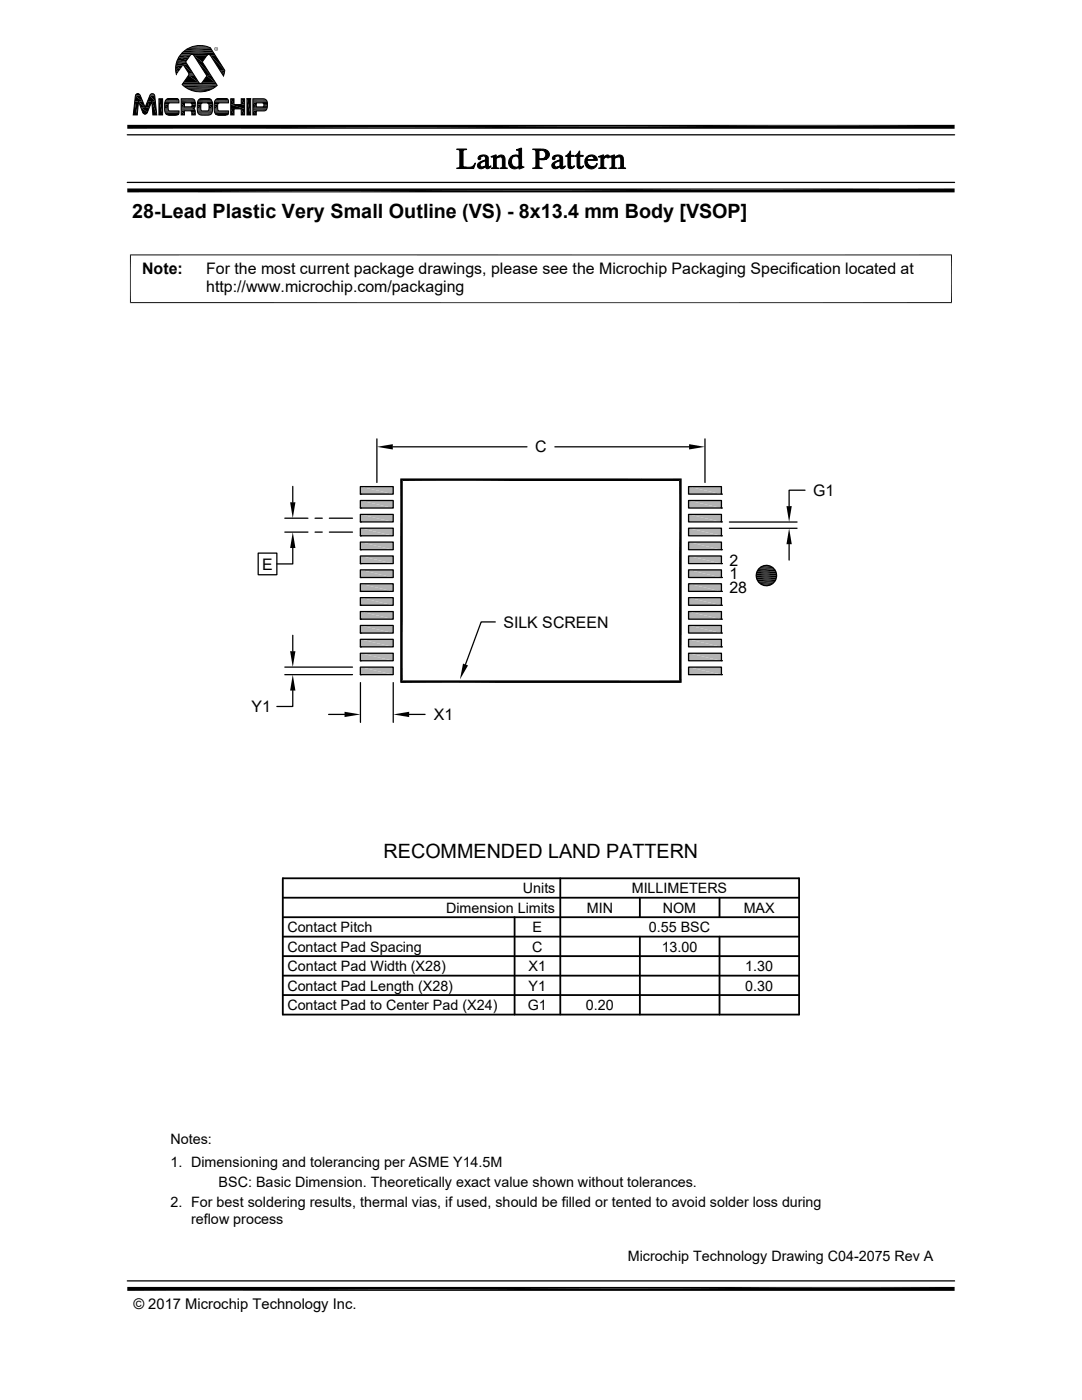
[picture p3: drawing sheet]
<svg xmlns="http://www.w3.org/2000/svg" width="216mm" height="279mm" viewBox="0 0 216 279" stroke-linecap="round" stroke-linejoin="round" font-family="sans-serif">
<g fill="#b3b3b3">
<path d="M137.4 97.1l6.6 1.5h-6.6z"/>
<path d="M137.4 97.1h6.6v1.5z"/>
<path d="M71.9 97.1l6.6 1.5h-6.6z"/>
<path d="M71.9 97.1h6.6v1.5z"/>
<path d="M137.4 99.9l6.6 1.5h-6.6z"/>
<path d="M137.4 99.9h6.6v1.5z"/>
<path d="M71.9 99.9l6.6 1.5h-6.6z"/>
<path d="M71.9 99.9h6.6v1.5z"/>
<path d="M137.4 102.7l6.6 1.5h-6.6z"/>
<path d="M137.4 102.7h6.6v1.5z"/>
<path d="M71.9 102.7l6.6 1.5h-6.6z"/>
<path d="M71.9 102.7h6.6v1.5z"/>
<path d="M137.4 105.4l6.6 1.5h-6.6z"/>
<path d="M137.4 105.4h6.6v1.5z"/>
<path d="M71.9 105.4l6.6 1.5h-6.6z"/>
<path d="M71.9 105.4h6.6v1.5z"/>
<path d="M137.4 108.2l6.6 1.5h-6.6z"/>
<path d="M137.4 108.2h6.6v1.5z"/>
<path d="M71.9 108.2l6.6 1.5h-6.6z"/>
<path d="M71.9 108.2h6.6v1.5z"/>
<path d="M137.4 111l6.6 1.5h-6.6z"/>
<path d="M137.4 111h6.6v1.5z"/>
<path d="M71.9 111l6.6 1.5h-6.6z"/>
<path d="M71.9 111h6.6v1.5z"/>
<path d="M137.4 113.7l6.6 1.6h-6.6z"/>
<path d="M137.4 113.7h6.6v1.6z"/>
<path d="M71.9 113.7l6.6 1.6h-6.6z"/>
<path d="M71.9 113.7h6.6v1.6z"/>
<path d="M137.4 116.5l6.6 1.5h-6.6z"/>
<path d="M137.4 116.5h6.6v1.5z"/>
<path d="M71.9 116.5l6.6 1.5h-6.6z"/>
<path d="M71.9 116.5h6.6v1.5z"/>
<path d="M137.4 119.3l6.6 1.5h-6.6z"/>
<path d="M137.4 119.3h6.6v1.5z"/>
<path d="M71.9 119.3l6.6 1.5h-6.6z"/>
<path d="M71.9 119.3h6.6v1.5z"/>
<path d="M137.4 122l6.6 1.6h-6.6z"/>
<path d="M137.4 122h6.6v1.6z"/>
<path d="M71.9 122l6.6 1.6h-6.6z"/>
<path d="M71.9 122h6.6v1.6z"/>
<path d="M137.4 124.8l6.6 1.5h-6.6z"/>
<path d="M137.4 124.8h6.6v1.5z"/>
<path d="M71.9 124.8l6.6 1.5h-6.6z"/>
<path d="M71.9 124.8h6.6v1.5z"/>
<path d="M137.4 127.6l6.6 1.5h-6.6z"/>
<path d="M137.4 127.6h6.6v1.5z"/>
<path d="M71.9 127.6l6.6 1.5h-6.6z"/>
<path d="M71.9 127.6h6.6v1.5z"/>
<path d="M137.4 130.4l6.6 1.5h-6.6z"/>
<path d="M137.4 130.4h6.6v1.5z"/>
<path d="M71.9 130.4l6.6 1.5h-6.6z"/>
<path d="M71.9 130.4h6.6v1.5z"/>
<path d="M137.4 133.1l6.6 1.5h-6.6z"/>
<path d="M137.4 133.1h6.6v1.5z"/>
<path d="M71.9 133.1l6.6 1.5h-6.6z"/>
<path d="M71.9 133.1h6.6v1.5z"/>
</g>
<g fill="none" stroke="#000" stroke-width=".25">
<path d="M25.4 36.4h165.1M25.4 26.9h165.1M58.4 97.1v3.1M71.9 99.9h6.6v1.5h-6.6zM71.9 97.1h6.6v1.5h-6.6zM71.9 98.6h.1M75.2 87.6v8.7M78.4 89.2h26.8M80.1 95.7h55.7v40.3h-55.7zM110.7 89.2h26.8M137.4 97.1h6.6v1.5h-6.6zM137.4 99.9h6.6v1.5h-6.6z"/>
<path d="M140.7 87.6v8.7M144 98.6h.1M160.6 97.8h-3.1v3.2M51.5 110.4h3.7v4.3h-3.7zM56.8 103.4h4.6M56.8 106.2h4.6M58.4 109.4v3.1h-3.2M62.9 103.4h1.4M62.9 106.2h1.4M65.7 103.4h4.6M65.7 106.2h4.6M71.9 101.4h.1"/>
<path d="M71.9 102.7h6.6v1.5h-6.6zM71.9 104.2h.1M71.9 105.4h6.6v1.5h-6.6zM71.9 106.9h.1M71.9 108.2h6.6v1.5h-6.6zM71.9 109.7h.1M71.9 111h6.6v1.5h-6.6zM71.9 112.5h.1M71.9 113.7h6.6v1.6h-6.6zM71.9 115.3h.1M71.9 116.5h6.6v1.5h-6.6zM71.9 118h.1"/>
<path d="M71.9 119.3h6.6v1.5h-6.6zM137.4 102.7h6.6v1.5h-6.6zM137.4 105.4h6.6v1.5h-6.6zM137.4 108.2h6.6v1.5h-6.6zM137.4 111h6.6v1.5h-6.6zM137.4 113.7h6.6v1.6h-6.6zM137.4 116.5h6.6v1.5h-6.6zM137.4 119.3h6.6v1.5h-6.6zM144 101.4h.1M144 104.2h.1M144 106.9h.1M144 109.7h.1"/>
<path d="M144 112.5h.1M144 115.3h.1M144 118h.1M145.5 105.4h13.5M145.5 104.2h13.5M151.5 113.3h2.9M157.5 108.6v3.2M56.8 134.6h13.5M56.8 133.1h13.5M58.4 137.8v3.2h-3.2M58.4 126.8v3.2M71.9 120.8h.1"/>
<path d="M71.9 122h6.6v1.6h-6.6zM71.9 123.6h.1M71.9 124.8h6.6v1.5h-6.6zM71.9 126.3h.1M71.9 127.6h6.6v1.5h-6.6zM71.9 129.1h.1M71.9 130.4h6.6v1.5h-6.6zM71.9 131.9h.1M71.9 133.1h6.6v1.5h-6.6zM71.9 134.6h.1M71.9 136.2v8M78.5 136.2v8"/>
<path d="M98.8 124.1h-2.8l-3.1 8.5M137.4 122h6.6v1.6h-6.6zM137.4 124.8h6.6v1.5h-6.6zM137.4 127.6h6.6v1.5h-6.6zM137.4 130.4h6.6v1.5h-6.6zM137.4 133.1h6.6v1.5h-6.6zM144 120.8h.1M144 123.6h.1M144 126.3h.1M144 129.1h.1M144 131.9h.1M144 134.6h.1"/>
<path d="M65.6 142.6h3.1M81.6 142.6h3.2M25.4 255.6h165.1"/>
<circle cx="152.9" cy="114.9" r="2.03"/>
</g>
<g fill="#000" stroke="#000" stroke-width=".2">
<path d="M98 31.2l.3 .1zM103.1 29.9h.2zM119.4 31.2l.3 .1zM121.6 31.2l.3 .1z"/>
<path d="M91.1 29.7h2l-.5 .2-.2 .5v2.8l.2 .2h.4h-1.3l.1-3.1a.43 .43 0 0 0-.7-.5z" fill-rule="evenodd"/>
<path d="M91.1 33.5l3-.2 .8-.7-.4 1h-3.4z" fill-rule="evenodd"/>
<path d="M95.5 31.3l.3-.2h.6h-.2a.42 .42 0 0 0-.3 .6l-.2 .2a.32 .32 0 0 1-.3-.2 .32 .32 0 0 1 .1-.4z" fill-rule="evenodd"/>
<path d="M95.5 32.5l.8-.4h.6a1.12 1.12 0 0 0-1.1 .9l.4 .3 .6 .1a.78 .78 0 0 1-1 .3 .78 .78 0 0 1-.5-1z" fill-rule="evenodd"/>
<path d="M95.8 31.1l.2-.1a1.19 1.19 0 0 1 1.4 .5l.1 1.7 .3 .2a.49 .49 0 0 1-.4 .3 .49 .49 0 0 1-.5-.3v-.1l-.2-.1 .2-.1v-1l-.4-.1 .4-.2a.51 .51 0 0 0-.5-.7z" fill-rule="evenodd"/>
<path d="M96.3 33.4l.6-.1z" fill-rule="evenodd"/>
<path d="M97.6 33.3l.3-.2-.1 .3z" fill-rule="evenodd"/>
<path d="M98 31.2l1-.3v.6h-.5z" fill-rule="evenodd"/>
<path d="M98.5 31.5l1.3-.2-.8 .3v1.4a.39 .39 0 0 0 .1 .4 .39 .39 0 0 0 .4 .1v.1h-1.5l.5-.3z" fill-rule="evenodd"/>
<path d="M99.3 31.3a.84 .84 0 0 1 .9-.4 .84 .84 0 0 1 .6 .8v1.6l.4 .3h-1.4l.3-.1 .1-.3v-1.6l-.4-.3z" fill-rule="evenodd"/>
<path d="M101.8 31.4l.5-.3h.6a1.19 1.19 0 0 0-.8 1.2 1.19 1.19 0 0 0 .9 1.1h-1.1a1.4 1.4 0 0 1-.1-2z" fill-rule="evenodd"/>
<path d="M102.3 31.1l.7-.2 .5 .3z" fill-rule="evenodd"/>
<path d="M103.1 29.9l1-.3v3.4l.2 .3h-.8a1.18 1.18 0 0 1-1.6 .1h1.1l.5-.3v-1.4l-.3-.5h.3v-1.1z" fill-rule="evenodd"/>
<path d="M103.5 33.3l1.1 .1-1.1 .3z" fill-rule="evenodd"/>
<path d="M106.8 30h1.2h-.5v1.6l1.6 .1-1.6 .1 .1 1.4a.47 .47 0 0 0 .6 .3v.1h-1.9l.6-.2v-.3z" fill-rule="evenodd"/>
<path d="M106.3 29.7l1.8 .1a1.12 1.12 0 0 1 1.3 .5 1.12 1.12 0 0 1-.3 1.4h-1a.86 .86 0 0 0 .8-.7 .86 .86 0 0 0-.5-1h-1.6z" fill-rule="evenodd"/>
<path d="M107.5 31.8h1.4z" fill-rule="evenodd"/>
<path d="M110.4 31.2l.2-.1h.6a.42 .42 0 0 0-.5 .6 .33 .33 0 0 1-.5 0 .33 .33 0 0 1 .2-.5z" fill-rule="evenodd"/>
<path d="M110.4 32.5l.9-.5 .4 .1a1.08 1.08 0 0 0-1 .9l.3 .3 .6 .1a.79 .79 0 0 1-1 .2 .79 .79 0 0 1-.4-.9z" fill-rule="evenodd"/>
<path d="M110.6 31.1l.5-.2a.87 .87 0 0 1 1.2 .7v1.6l.4 .2a.48 .48 0 0 1-.5 .3 .48 .48 0 0 1-.5-.4l-.2-.1 .2-.1v-1l-.4-.1 .4-.2a.51 .51 0 0 0-.5-.7z" fill-rule="evenodd"/>
<path d="M111.1 33.4l.6-.1z" fill-rule="evenodd"/>
<path d="M112.4 33.3l.4-.2-.1 .3z" fill-rule="evenodd"/>
<path d="M113.7 30.1h.2v.9h.6v.2h-.6v1.9l.3 .2-.8 .1-.1-2.2-.4-.1 .5-.4z" fill-rule="evenodd"/>
<path d="M113.4 33.4l.9-.1 .3-.2v.1a.68 .68 0 0 1-1.2 .2z" fill-rule="evenodd"/>
<path d="M115.6 30.1l.1 .9h.7v.2h-.7v1.7l.1 .4h.2l-.8 .1-.1-2.2-.4-.1 .5-.4z" fill-rule="evenodd"/>
<path d="M115.2 33.4l.9-.1 .2-.2h.2l-.1 .1a.68 .68 0 0 1-1.2 .2z" fill-rule="evenodd"/>
<path d="M117.1 31.3l.3-.2h.5a.72 .72 0 0 0-.7 .7l-.4 .1z" fill-rule="evenodd"/>
<path d="M117.4 31.1a1.17 1.17 0 0 1 1.8 .9h-2a1.1 1.1 0 0 0 1 1.2l-1.2 .1-.3-.7 .1-.7 1.7-.1v-.1a.61 .61 0 0 0-.6-.6z" fill-rule="evenodd"/>
<path d="M117 33.3l1.2-.1a.92 .92 0 0 0 .9-.6 1.18 1.18 0 0 1-.8 1.1 1.18 1.18 0 0 1-1.3-.4z" fill-rule="evenodd"/>
<path d="M119.4 31.2l1.1-.3v.6h.1l-.1 .2v1.6l.5 .3h-1.5l.4-.3v-1.8z" fill-rule="evenodd"/>
<path d="M120.6 31.3h.3l-.4 .2z" fill-rule="evenodd"/>
<path d="M120.6 31.3a.5 .5 0 0 1 .6-.4 .5 .5 0 0 1 .4 .5l-.3 .1z" fill-rule="evenodd"/>
<path d="M121.6 31.2l1-.3v.6h-.5z" fill-rule="evenodd"/>
<path d="M122.1 31.5l1.3-.2-.8 .3 .1 1.7 .4 .3h-1.4l.4-.3z" fill-rule="evenodd"/>
<path d="M122.9 31.3a.84 .84 0 0 1 .9-.4 .84 .84 0 0 1 .6 .9v1.5l.4 .3h-1.4l.3-.1 .2-.3-.1-1.6-.4-.3z" fill-rule="evenodd"/>
</g>
<g fill="#000">
<path d="M27 19.2l1.5 1.1h-1.6zM27 19.2h1l.5 1.1zM27 19h1zM27 19l1 .2h-1zM27 19h1v.2zM27.1 18.9l.9 .1h-1zM27.1 18.9h.8l.1 .1zM27.1 18.9h.8zM27.1 18.9l.2-.2 .6 .2zM27.3 18.7l.6 .2zM27.3 18.7h.4zM27.3 18.7h.3z"/>
<path d="M29.9 19.1l1.1 1.1h-1.6zM29.9 19.1h1l.1 1.1zM29.9 19l1 .1zM29.9 19h.9zM30 18.9l.8 .1h-.9zM30 18.9h.8v.1zM30 18.9h.8zM30 18.8l.8 .1zM30 18.8l.2-.1 .5 .1zM30.2 18.7l.5 .1zM30.2 18.7h.4zM30.2 18.7h.3z"/>
<path d="M31.7 19.7l.7 3.2h-.7zM31.7 19.7h.7v3.2zM33.5 19.7h1.9zM33.5 19.7h1.8zM33.6 19.7h1.7zM35 13.7l.6 .6h-.5zM35 13.7h1l-.4 .6zM35.1 13.1l.9 .6h-1zM35.1 13.1h1.4l-.5 .6zM35.1 14.3l.1 .6zM35.1 14.3h.5l-.4 .6zM35.1 13l1.4 .1h-1.4z"/>
<path d="M35.1 13h1.5l-.1 .1zM35.3 12.3l1.9 .3h-2zM35.3 12.3h1.7l.2 .3zM35.4 12l1.6 .3h-1.7zM35.4 12h1.9l-.3 .3zM35.6 11.5l1.7 .5h-1.9zM35.6 11.5h2.1l-.4 .5zM36.6 13l1.9 1.6h-.9zM36.6 13h.8l1.1 1.6zM37.6 15l2.1 1.5h-3.1zM37.6 15h1.2l.9 1.5zM37.6 14.6l1 .1h-.9z"/>
<path d="M37.6 14.6h.9l.1 .1zM37.7 14.9l1.1 .1h-1.2zM37.7 14.9h1l.1 .1zM37.7 14.7l1 .2h-1zM37.7 14.7h.9l.1 .2zM38.7 11l1.7 1.4h-.9zM38.7 11h2.6l-.9 1.4zM38.7 18.2l1.9 .1zM39.2 9.1l1.9 .1zM39.3 18.3h1.3zM39.2 9.1h1.5zM39.3 9.1h1.4z"/>
<path d="M39.5 12.4l2.6 2.7h-.8zM39.5 12.4h.9l1.7 2.7zM39.9 19.7h1.9zM40 19.7h1.8zM39.3 9.1h1zM40.1 19.7h1.7zM41.3 15.1l1.7 1.4h-2.7zM41.3 15.1h.8l.9 1.4zM41.6 10.9h1.2zM41.7 10.9h1.2zM41.9 10.9l1 .1zM42 11l2.9 3h-1z"/>
<path d="M42 11h.9l2 3zM42.8 9.8v.1zM42.8 9.6v.2zM42.8 9.9l.1 .1zM42.9 9.5l-.1 .1zM42.9 9.7l-.1 .1zM42.9 9.9v.1zM42.9 10l.1 .1zM42.8 9.6h.1zM42.9 9.5h.1zM43 10.1l.1 .1zM43 9.4l.1 .1z"/>
<path d="M43.1 10.1h.2zM43.1 9.4l.2 .1zM43.3 10.1l.1-.1zM43.3 9.4v.2zM43.4 9.9l-.1 .1zM43.4 19.7h1.9zM43.3 9.6l.1 .1zM43.3 10l.2-.1zM43.4 9.8v.1zM43.4 9.7v.1zM43.4 19.7h1.8zM43.5 19.7h1.7z"/>
<path d="M43.4 9.5l.1 .1zM43.4 9.9l.1-.1zM43.5 9.6l-.1 .2zM43.9 14l.9 .6h-.6zM43.9 14h1l-.1 .6zM44.2 14.6l.4 .5zM44.2 14.6h.6l-.2 .5zM46 19.7l.7 1.2h-.7zM46 19.7h.7v1.2zM48.1 19.7l.7 1.2h-.7zM48.1 19.7h.7v1.2zM49.3 19.7l.7 3.2h-.7z"/>
<path d="M49.3 19.7h.7v3.2zM26.9 20.3h.7zM26.9 20.3l.5 2.6h-.8zM26.9 20.3h.7l-.2 2.6zM27.6 20.3h.9zM27.6 20.3l1.4 1.1h-.9zM27.6 20.3h.9l.5 1.1zM28.1 21.4l1.3 1h-.9zM28.1 21.4h1.7l-.4 1zM28.5 22.4h.9zM28.5 22.4l.8 .2h-.7zM28.5 22.4h.9l-.1 .2z"/>
<path d="M28.6 22.6h.7zM28.6 22.6l.5 .1zM28.6 22.6h.7l-.2 .1zM28.7 22.7h.4zM28.7 22.7h.3zM28.9 22.7h.1zM29.4 20.2l.4 1.2h-.8zM29.4 20.2h.9l-.5 1.2zM30.3 20.2l1 2.7h-.8zM30.3 20.2h.7l.3 2.7zM32.9 20.7l.7 .1zM32.9 20.7h.7z"/>
<path d="M32.9 20.8h.7zM32.9 20.8l.6 .2h-.6zM32.9 20.8h.7l-.1 .2zM32.9 21l.6 .7h-.6zM32.9 21h.6v.7zM32.9 21.7l.7 .1h-.7zM32.9 21.7h.6l.1 .1zM32.9 21.8h.7zM32.9 21.8l.7 .1zM32.9 21.9h.7zM32.9 21.9l.7 .1zM32.9 20.5h1z"/>
<path d="M32.9 20.5l.9 .1zM32.9 20.6h.8zM32.9 20.6h.9zM32.9 20.6l.7 .1zM32.9 22l.8 .1zM32.9 22.1h.8zM32.9 22.1h.9zM33.4 22.9h2zM33.5 22.9l1.7 .1zM33.5 22.9h1.9zM33.6 23h1.6zM33.6 23h1.4z"/>
<path d="M36.2 20.5l.6 .8h-.6zM36.2 20.5h.6v.8zM36.2 22.1l.6 .8h-.6zM36.2 22.1h.6v.8zM38.1 20.5h.8zM38.1 22.1h.8zM38.1 20.5h.9zM38.1 21.3h.8zM38.1 22.1l.8 .1zM38.1 20.5l.9 .1zM38.2 22.2h.7zM38.2 20.6h.8z"/>
<path d="M38.2 21.3h.7zM38.2 20.6l.8 .1zM38.2 21.2l.7 .1zM38.2 22.2l.7 .1zM38.3 20.7h.7zM38.2 21.2h.7zM38.3 21.2h.6zM38.3 22.3l.7 .1zM38.3 22.4h.7zM38.3 22.4l.7 .5h-.7zM38.3 22.4h.7v.5zM38.3 20.7l.7 .1z"/>
<path d="M38.3 20.8h.7zM38.3 21.1h.6zM38.3 21.1l.6 .1zM38.3 20.8l.7 .2h-.7zM38.3 20.8h.7v.2zM38.3 21l.7 .1zM38.3 21.1h.7zM39.4 20.7l.7 .1zM39.4 20.7h.7zM39.4 20.8h.7zM39.4 20.8l.7 .2h-.7zM39.4 20.8h.7v.2z"/>
<path d="M39.4 21l.7 .7h-.7zM39.4 21h.7v.7zM39.4 21.7l.7 .1h-.7zM39.4 21.7h.7v.1zM39.4 21.8h.7zM39.4 21.8l.7 .1zM39.4 21.9h.7zM39.4 21.9l.8 .1zM39.4 20.5h1zM39.4 20.5l.9 .1zM39.4 20.6h.8zM39.4 20.6h.9z"/>
<path d="M39.4 20.6l.8 .1zM39.4 20.7h.8zM39.4 22l.8 .1zM39.4 22.1h.8zM39.4 22.1h.9zM39.4 22.1h1zM39.9 22.9l1.8 .1zM39.9 22.9h2zM40.1 23h1.3zM40.1 23h1.6zM41.3 20.5h1.1zM41.4 20.5l1 .1z"/>
<path d="M41.5 20.6h.9zM41.4 22.1h1zM41.5 22.1h.9zM41.6 20.6h.8zM41.6 20.6l.8 .1zM41.6 22.1h.8zM41.6 20.7h.8zM41.6 22l.8 .1zM41.6 20.7l.8 .1zM41.7 20.8h.7zM41.7 21.9l.7 .1zM41.7 20.8l.7 .2h-.7z"/>
<path d="M41.7 20.8h.7v.2zM41.7 21.8h.7zM41.7 21.8l.7 .1zM41.7 21.9h.7zM41.7 21l.7 .7h-.7zM41.7 21h.7v.7zM41.7 21.7l.7 .1h-.7zM41.7 21.7h.7v.1zM42.7 20.7l.8 .1zM42.7 20.7h.8zM42.7 20.8h.8zM42.7 20.8l.7 .2h-.7z"/>
<path d="M42.7 20.8h.8l-.1 .2zM42.7 21l.7 .7h-.7zM42.7 21h.7v.7zM42.7 21.7l.8 .1h-.8zM42.7 21.7h.7l.1 .1zM42.7 21.8h.8zM42.7 21.8l.8 .1zM42.7 21.9h.8zM42.8 20.5h1zM42.8 20.5l.9 .1zM42.8 20.6h.8zM42.8 20.6h.9z"/>
<path d="M42.8 20.6l.7 .1zM42.8 20.7h.7zM42.8 21.9l.7 .1zM42.8 22l.8 .1zM42.8 22.1h.8zM42.8 22.1h.9zM43.3 22.9h2zM43.4 22.9l1.7 .1zM43.4 22.9h1.9zM43.5 23h1.6zM43.5 23h1.4zM46 20.9l2.8 .8h-2.8z"/>
<path d="M46 20.9h2.8v.8zM46 21.7l.7 1.2h-.7zM46 21.7h.7v1.2zM48.1 21.7l.7 1.2h-.7zM48.1 21.7h.7v1.2zM50.5 20.5l.6 .8h-.6zM50.5 20.5h.6v.8zM50.5 22.1l.6 .8h-.6zM50.5 22.1h.6v.8zM52.4 20.5h.9zM52.5 20.5l.8 .1zM52.5 20.6h.8z"/>
<path d="M52.5 21.3h.8zM52.6 20.6h.7zM52.6 21.3h.7zM52.6 20.6l.7 .1zM52.6 21.2l.7 .1zM52.6 20.7h.8zM52.6 20.7l.8 .1h-.7zM52.6 20.7h.8v.1zM52.6 21.1h.7zM52.6 21.1h.8zM52.6 21.1l.7 .1zM52.6 21.2h.7z"/>
<path d="M52.7 20.8l.7 .3h-.7zM52.7 20.8h.7v.3zM52.7 21.1h.7zM25.4 38.4l165.1-.8v.8zM25.4 37.6h165.1l-165.1 .8zM25.4 25.7l165.1-.8v.8zM25.4 24.9h165.1l-165.1 .8zM75.2 89.2l3.2-.6v1.1zM79.9 95.5h56.1l-55.6 .5zM80.4 96l55.6-.5-.5 .5zM135.5 96l.5 40.3-.5-.5zM135.5 96l.5-.5v40.8z"/>
<path d="M137.5 88.6l3.2 .6-3.2 .5zM57.9 100.2h1l-.5 3.2zM58.4 106.2l.5 3.2h-1zM151.8 116.5l1.9 .2h-1.6zM152.1 113h1.6l.4 .2zM152.1 116.7l1.2 .2zM152.1 116.7h1.6l-.4 .2zM152.1 113l.4-.1 1.2 .1zM152.5 112.9l1.2 .1zM152.5 116.9h.8zM152.5 112.9h.8zM157.5 105.4l.5 3.2h-1.1z"/>
<path d="M156.9 101h1.1l-.5 3.2zM57.9 130h1l-.5 3.1zM58.4 134.6l.5 3.2h-1zM79.9 95.5l.5 40.3-.5 .5zM79.9 95.5l.5 .5v39.8zM92.4 132.4l1 .4-1.6 2.8zM79.9 136.3l.5-.5h55.1zM79.9 136.3l55.6-.5 .5 .5zM68.7 142l3.2 .6-3.2 .5zM78.5 142.6l3.1-.6v1.1zM25.4 256.8h165.1l-165.1 .8zM25.4 257.6l165.1-.8v.8z"/>
</g>
<g fill="none" stroke="#000" stroke-width=".2">
<path d="M27.1 18.9a.52 .52 0 0 1 .9 .1l1 2.4 .9-2.4a.5 .5 0 0 1 .5-.3 .5 .5 0 0 1 .5 .4l.4 3.8h-.8l-.2-2.7-.9 2.2a.5 .5 0 0 1-.5 .4 .5 .5 0 0 1-.4-.4l-.9-2.1-.2 2.6h-.8zM31.7 19.7h.7v3.2h-.7zM33.1 19.9h2.6M33.1 20l.5-.3h1.6l.4 .2 .1 .6-2 .1-.2 .4v.7l.1 .3 .2 .1h1.9a.62 .62 0 0 1-.1 .7 .62 .62 0 0 1-.6 .2 2.3 2.3 0 0 1-1.9-.2l-.2-1a2.92 2.92 0 0 1 .2-1.8zM33.2 19.8h2.4M33.3 19.7h2.2M33.4 19.7h2.1M35.9 11h2.2M36 10.9h2.1M36.2 19.7h2.1a.97 .97 0 0 1 .7 1.4l-.1 .3-.3 .3 .3 .2 .1 1h-.7v-.6l-.2-.2h-1.3v.8h-.6zM36.2 19.7h2.3M36.2 19.7h2.4"/>
<path d="M36.2 19.8h2.5M36.2 19.9h2.6M36.3 16.9h7M36.4 16.9h6.9M36.4 17h6.9M36.5 16.6h3.4M36.5 16.5h3.3M36.9 17.4h6M37.5 17.7h4.9M37.8 9.5h4.2M38 9.4h3.7M38.1 10.9h.3l.3 .1 2.6 4.1-1.1 1.5-.3 .1-.2-.2-2.7-4.2z"/>
<path d="M38.4 10.9h3.2M38.5 9.3h2.8M38.5 11h2.9M38.7 11h2.6M38.7 18.2h2.5M38.7 9.2h2.4M39.6 19.9h2.6M39.6 20l.5-.3h1.5a.94 .94 0 0 1 .8 1.1v1.3a.84 .84 0 0 1-1 .9h-1.1a.9 .9 0 0 1-.9-1.1v-1.1zM39.8 19.8h2.2M40.2 16.6h2.9M41.3 11l-.9 1.4 2.9 4.6a5.2 5.2 0 0 1-7-.1l1.4-2.2-1.1-1.7M41.3 11l.3-.1 .4 .1 2.6 4.2 .3-1.2-2.9-4.5a4.8 4.8 0 0 0-5.1 .6 4.8 4.8 0 0 0-1.7 4.8"/>
<path d="M42.8 10.9h-6.8M43 19.9h2.6M43 20l.5-.3h1.6l.4 .2 .1 .6-2 .1-.2 .4v.7l.1 .3 .2 .1h1.9a.62 .62 0 0 1-.1 .7 .62 .62 0 0 1-.6 .2 2.3 2.3 0 0 1-1.9-.2l-.3-1a2.92 2.92 0 0 1 .3-1.8zM43.1 19.8h2.4M43.1 16.6l-6.6 .1M43.2 19.7h2.2M43.3 19.7h2M46 19.7h.7v1.2h1.4v-1.2h.7v3.2h-.7v-1.2h-1.4v1.2h-.7zM49.3 19.7h.7v3.2h-.7zM49.3 19.7h.7M50.5 19.7h2.2M50.5 19.7h2.4"/>
<path d="M50.5 19.8h2.5M50.5 19.9h2.6M50.5 19.9h2.7M50.5 19.7h2.2a1.49 1.49 0 0 1 .5 2.2l-.5 .2h-1.6v.8h-.6zM32.9 20.5h2.8M32.9 22.2h2.8M32.9 22.3h2.8M32.9 20.4h2.8M32.9 20.3h2.8M32.9 22.4h2.8M32.9 22.5h2.8M32.9 20.2h2.8"/>
<path d="M33 20.1h2.7M33 22.6h2.7M33 20h2.7M33 22.7h2.7M33.1 22.7h2.6M33.1 22.8h2.6M33.2 22.8h2.4M33.3 22.9h2.3M33.4 22.9h2.1M36.2 20.1h2.7M36.2 20.2h2.7M36.2 21.3h2.7"/>
<path d="M36.2 21.4h2.7M36.2 21.5h2.7M36.2 21.6h2.6M36.2 21.6h2.5M36.2 21.7h2.5M36.2 21.8h2.6M36.2 21.9h2.7M36.2 22h2.7M36.2 22.1h2.7M36.8 20.5h1.3l.2 .2v.4l-.2 .2h-1.3zM39.4 20.5h3M39.4 22.2h3"/>
<path d="M39.4 20.4h3M39.4 22.3h3M39.4 22.5h2.9M39.4 20.2h3M39.5 22.6h2.8M39.5 20h2.8M39.5 22.7h2.7M39.6 22.8h2.6M39.7 22.8h2.4M39.8 22.9h2.2M40.2 20.7l.2-.2 1.1 .1 .2 .4-.1 1-.2 .1h-1.2l-.1-.4zM42.8 22.2h2.8"/>
<path d="M42.8 20.5h2.8M42.8 20.4h2.8M42.8 22.3h2.8M42.8 20.3h2.8M42.8 22.4h2.8M42.8 22.5h2.8M42.8 20.2h2.8M42.9 22.6h2.7M42.9 20.1h2.7M42.9 20h2.7M42.9 22.7h2.7M43 22.7h2.6"/>
<path d="M43 22.8h2.6M43.1 22.8h2.4M43.2 22.9h2.2M43.3 22.9h2M50.5 20.1h2.7M50.5 20.2h2.8M50.5 20.4h2.8M50.5 20.5h2.8M50.5 21.4h2.8M50.5 21.7h2.8M50.5 21.8h2.8M50.5 21.9h2.7"/>
<path d="M50.5 22h2.6M51.1 20.5h1.4l.1 .2v.5l-.1 .1h-1.4zM53 22.1h-2.5M26 50.8v9.7M189.9 50.8v9.7M189.9 50.9h-164M25.9 60.4h164M151.8 113.1h2.3M151.8 116.6h2.3"/>
</g>
<path d="M36.3 16.8h6.9M37.4 9.6h4.7M38 18.1h3.8M36.2 20.4h2.7" fill="none" stroke="#000" stroke-width=".21"/>
<g fill="none" stroke="#000" stroke-width=".36">
<path d="M36.1 10.7h6.7M36.9 9.9h5.4M151 115.8h3.8M151 113.9h3.8M56.4 179.2h103M56.4 175.3h103v27.2h-103zM111.8 175.3v27.2M127.7 179.2v3.8M143.6 179.2v3.8M56.4 183h103M56.4 194.7h103M56.4 186.9h103"/>
<path d="M56.4 198.6h103M56.4 190.8h103M102.7 183v19.5M127.7 186.9v15.6M143.6 186.9v15.6"/>
</g>
<path d="M36.4 10.3h6.2M150.9 114.7h4.1" fill="none" stroke="#000" stroke-width=".4"/>
<path d="M35.1 12.8h2.3M35.6 11.2h2.4" fill="none" stroke="#000" stroke-width=".42"/>
<path d="M36.5 17.2h6.8" fill="none" stroke="#000" stroke-width=".34"/>
<path d="M37 17.6h5.9M151.2 113.6h3.4" fill="none" stroke="#000" stroke-width=".3"/>
<path d="M37.5 17.9h4.9M50.5 21.5h2.8M151.5 116.4h2.9" fill="none" stroke="#000" stroke-width=".23"/>
<path d="M150.9 115.1h4.1M150.9 115.4h4M150.9 114.3h4" fill="none" stroke="#000" stroke-width=".38"/>
<path d="M151.2 116.2h3.4" fill="none" stroke="#000" stroke-width=".32"/>
<g font-size="3.9">
<text x="26.4" y="43.5">28-Lead Plastic Very Small Outline (VS) - 8x13.4 mm Body [VSOP]</text>
<text x="76.5" y="171.1">RECOMMENDED LAND PATTERN</text>
</g>
<g font-size="3.2">
<text x="28.4" y="54.6">Note:</text>
<text x="41.1" y="54.6">For the most current package drawings, please see the Microchip Packaging Specification located at</text>
<text x="41.1" y="58.3">http://www.microchip.com/packaging</text>
<text x="106.8" y="90.3">C</text>
<text x="162.2" y="99">G1</text>
<text x="52.3" y="113.7">E</text>
<text x="145.5" y="112.9">2</text>
<text x="145.5" y="115.6">1</text>
<text x="145.5" y="118.4">28</text>
<text x="100.5" y="125.3">SILK SCREEN</text>
<text x="50.2" y="142.1">Y1</text>
<text x="86.6" y="143.7">X1</text>
</g>
<g font-size="2.9">
<text x="104.3" y="178.2">Units</text>
<text x="126" y="178.2">MILLIMETERS</text>
<text x="89" y="182.1">Dimension Limits</text>
<text x="117.1" y="182.1">MIN</text>
<text x="132.3" y="182.1">NOM</text>
<text x="148.4" y="182.1">MAX</text>
<text x="57.3" y="189.9">Contact Pad Spacing</text>
<text x="57.3" y="186">Contact Pitch</text>
<text x="106.2" y="189.9">C</text>
<text x="106.3" y="186">E</text>
<text x="129.5" y="186">0.55 BSC</text>
<text x="132" y="189.9">13.00</text>
<text x="57.3" y="197.7">Contact Pad Length (X28)</text>
<text x="57.3" y="193.8">Contact Pad Width (X28)</text>
<text x="105.5" y="197.7">Y1</text>
<text x="105.5" y="193.8">X1</text>
<text x="148.7" y="197.7">0.30</text>
<text x="148.7" y="193.8">1.30</text>
<text x="57.3" y="201.6">Contact Pad to Center Pad (X24)</text>
<text x="105.3" y="201.6">G1</text>
<text x="116.9" y="201.6">0.20</text>
<text x="34" y="232.9">1. Dimensioning and tolerancing per ASME Y14.5M</text>
<text x="34" y="228.3">Notes:</text>
<text x="43.6" y="236.9">BSC: Basic Dimension. Theoretically exact value shown without tolerances.</text>
<text x="34" y="241">2. For best soldering results, thermal vias, if used, should be filled or tented to avoid solder loss during</text>
<text x="38.1" y="244.3">reflow process</text>
<text x="125.3" y="251.7">Microchip Technology Drawing C04-2075 Rev A</text>
<text x="26.6" y="261.3">© 2017 Microchip Technology Inc.</text>
</g>
<text font-size=".6" x="43" y="10">R</text>
</svg>
